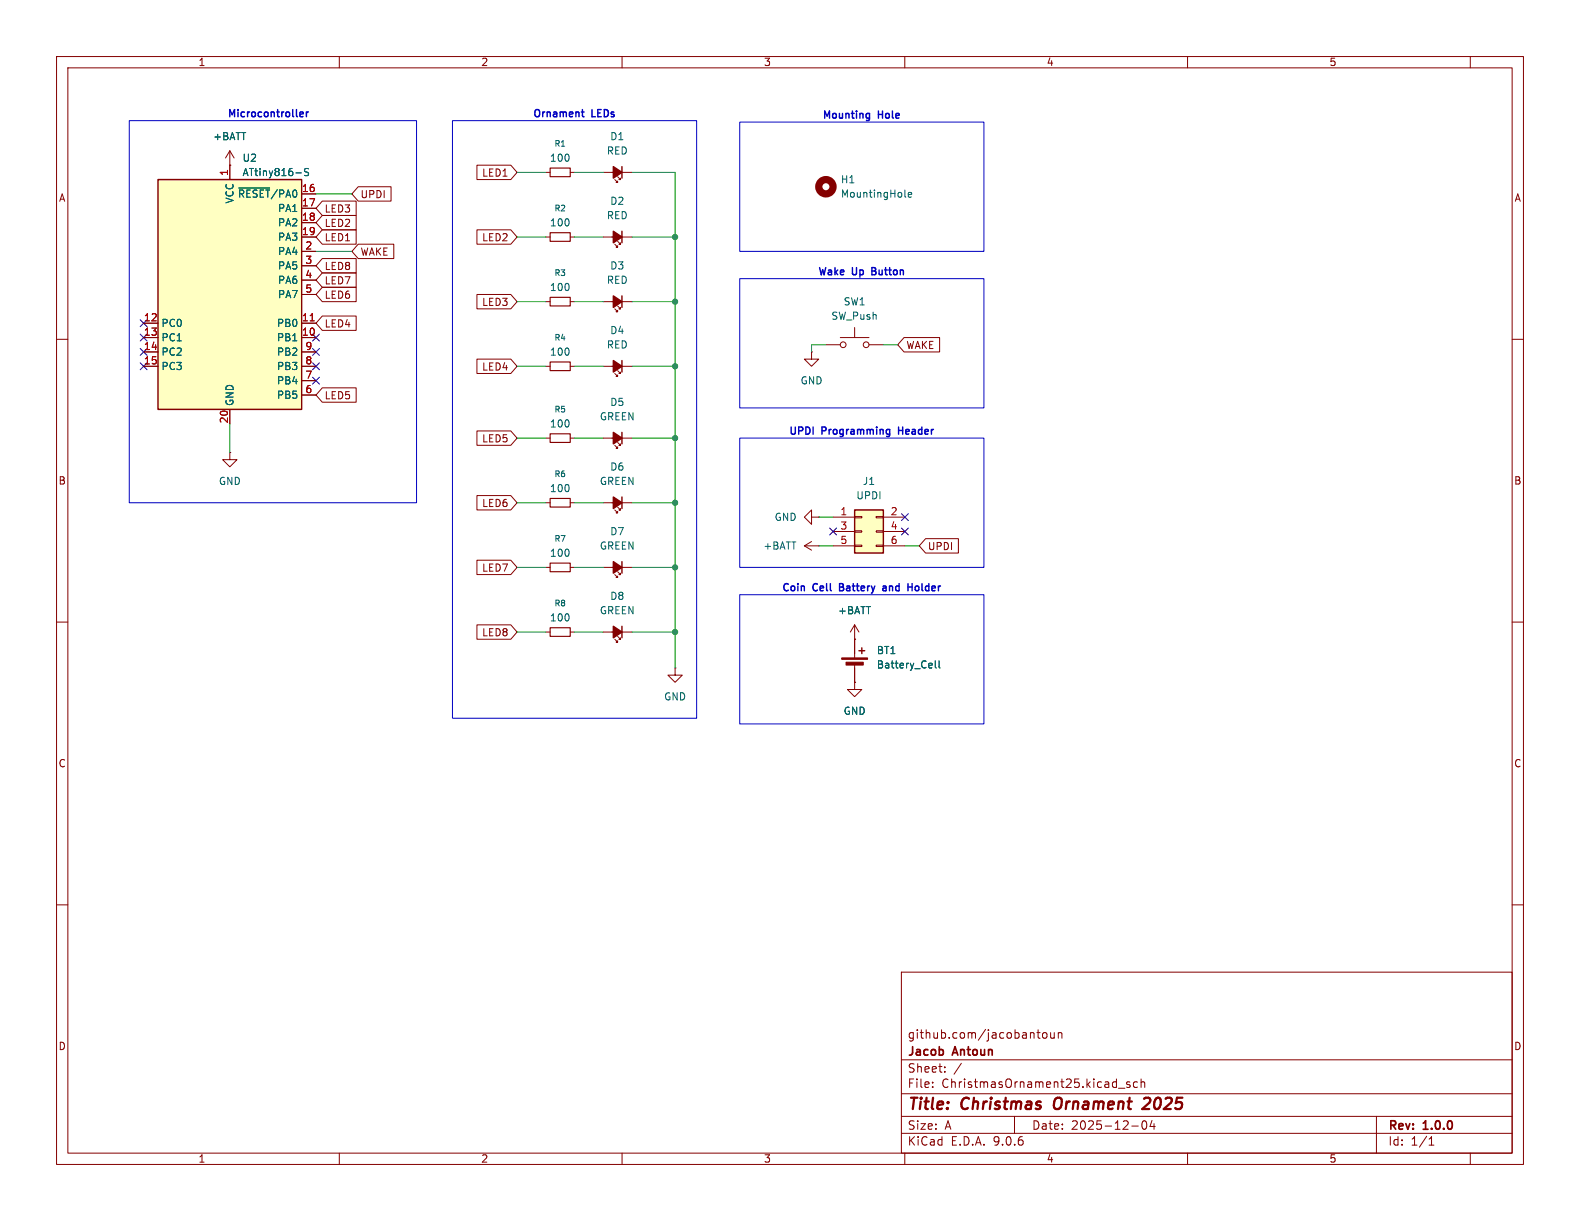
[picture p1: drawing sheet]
<svg xmlns="http://www.w3.org/2000/svg" width="279mm" height="216mm" viewBox="0 0 279 216" stroke-linecap="round" stroke-linejoin="round" font-family="sans-serif">
<g fill="none" stroke="#840000" stroke-width=".18">
<path d="M10 10h259.4v195.9h-259.4zM12 12h255.4v191.9h-255.4zM60 10v2M110 10v2M160 10v2M210 10v2M260 10v2M10 60h2M267.4 60h2M10 110h2M96.5 100.3h.8M100.8 100.3h.8"/>
<path d="M267.4 110h2M10 160h2M159.4 171.9h108v32h-108zM267.4 160h2M159.4 197.4h108M159.4 193.4h108M159.4 187.4h108M164.9 192.1v.2M164.9 191.4v.1M167.1 189.4v.2M167.1 188.7v.1M170 188l-1.3 1.9"/>
<path d="M179.4 197.4v3M183.4 182.6h.5M183.6 182.1v1.3l.3 .2M184.4 182.7l.2-.1 .5 .1v.6l-.1 .2-.4 .1-.2-.2zM185.8 182.6l.1 .9 .3 .1 .2-.2M186.4 182.6v1M187.1 182.7l.3-.1 .3 .1 .1 .9M187.1 182.6v1M197.8 192.4h1.1M199.8 191.4l-.4-.1-.2 .2 .1 .2 .5 .2v.3h-.6M200.1 199.1h1.2M201.1 191.4l-.4-.1-.3 .3v.4l.2 .2h.5"/>
<path d="M201.8 191.4l.2-.1 .4 .1v.9M201.8 190.8v1.5M202.1 198.3l.2-.1a.81 .81 0 0 1 .6 .6 .81 .81 0 0 1-.3 .8l-.2 .1a.81 .81 0 0 1-.3-1.4zM203.7 198.1l-.3 1.1h.9M204.1 198.7v1M243.4 197.4v6.5M60 203.9v2M110 203.9v2M159.4 200.4h108M160 203.9v2M210 203.9v2M252.7 202.5h.9"/>
<path d="M252.7 201.4l.4-.4v1.5M260 203.9v2"/>
</g>
<path d="M186.6 194.4a1.5 1.5 0 0 0 0 1.6M203.1 194.1h-.5l-.3 .2M203.3 195l-1.3 1.1h1.2" fill="none" stroke="#840000" stroke-width=".4"/>
<path d="M97.3 99.6h3.5v1.5h-3.5z" fill="none" stroke="#840000" stroke-width=".2"/>
<path d="M151.1 90.2h5.1v7.6h-5.1z" fill="#ffffc2"/>
<path d="M151.1 90.2h5.1v7.6h-5.1z" fill="none" stroke="#840000" stroke-width=".25"/>
<g fill="none" stroke="#840000" stroke-width=".18">
<path d="M143.5 62.2v1.3h1.3l-1.3 1.3-1.3-1.3h1.3M143.5 62.2h.1M40.6 80v1.3h1.3l-1.3 1.3-1.2-1.3h1.2M40.6 80h.1M142.2 96.5h2.6M142.2 96.5l1.3 .8M143.5 91.4v-1.2l-1.3 1.2 1.3 1.3v-1.3h1.3M143.5 95.8l-1.3 .7M144.8 91.4h.1M144.8 96.5h.1M147.3 91.4h3.8M147.3 94h3.8"/>
<path d="M147.3 96.5h3.8M151.1 91.3h1.3v.3h-1.3zM151.1 93.9h1.3v.2h-1.3zM151.1 96.4h1.3v.2h-1.3zM154.9 91.3h1.3v.3h-1.3zM154.9 93.9h1.3v.2h-1.3zM154.9 96.4h1.3v.2h-1.3zM156.2 91.4h3.8M156.2 94h3.8M156.2 96.5h3.8M96.5 111.8h.8M100.8 111.8h.8"/>
</g>
<path d="M97.3 111h3.5v1.5h-3.5z" fill="none" stroke="#840000" stroke-width=".2"/>
<path d="M27.9 31.8h25.4v40.6h-25.4z" fill="#ffffc2"/>
<path d="M27.9 31.8h25.4v40.6h-25.4zM110 29.5v2M110 40.9v2M110 52.3v2.1M110 63.8v2M110 76.5v2M110 87.9v2M110 99.3v2M110 110.7v2.1M151.9 115.1h1M152.4 114.6v1" fill="none" stroke="#840000" stroke-width=".25"/>
<g fill="none" stroke="#840000" stroke-width=".18">
<path d="M40.6 29.2h.1M40.6 26.7v5.1M40.6 26.7l-.7 1.2M40.6 26.7l.8 1.2M53.3 34.3h2.6M53.3 36.8h2.6M53.3 39.4h2.6M57 38.1h6v2.5h-6l-1.1-1.2zM57 35.6h6v2.5h-6l-1.1-1.3zM63.3 33h5.9v2.6h-5.9l-1.1-1.3zM84.3 29.2h6l1.1 1.3-1.1 1.3h-6zM96.5 30.5h.8"/>
<path d="M100.8 30.5h.8M106.7 30.5h5.1M108.7 31.8l.5 .5h-.2h.2v-.3M109.2 31.2l.5 .6h-.2h.2v-.3M25.4 57.2h2.5M25.4 59.7h2.5M53.3 57.2h2.6M53.3 59.7h2.6M53.3 41.9h2.6M53.3 44.5h2.6M53.3 47h2.6M53.3 49.5h2.6"/>
<path d="M53.3 52.1h2.6M57 48.3h6v2.5h-6l-1.1-1.3zM57 40.6h6v2.6h-6l-1.1-1.3zM57 45.7h6v2.6h-6l-1.1-1.3zM57 50.8h6v2.5h-6l-1.1-1.2zM57 55.9h6v2.5h-6l-1.1-1.2zM63.3 43.2h6.3v2.5h-6.3l-1.1-1.2zM84.3 52.1h6l1.1 1.2-1.1 1.3h-6zM84.3 40.6h6l1.1 1.3-1.1 1.3h-6zM96.5 41.9h.8M96.5 53.3h.8M100.8 41.9h.8"/>
<path d="M100.8 53.3h.8M106.7 41.9h5.1M106.7 53.3h5.1M108.7 43.2l.5 .5h-.2h.2v-.3M108.7 54.6l.5 .5h-.2h.2v-.2M109.2 42.7l.5 .5h-.2h.2v-.3M109.2 54.1l.5 .5h-.2h.2v-.2M148.6 59.7h5.1M151.1 57.9v1.8M159.9 59.7h6.3v2.5h-6.3l-1.2-1.2zM25.4 62.2h2.5M25.4 64.8h2.5"/>
<path d="M40.6 72.4v2.5M53.3 62.2h2.6M53.3 64.8h2.6M53.3 67.3h2.6M53.3 69.9h2.6M57 68.6h6v2.5h-6l-1.1-1.2zM84.3 76.2h6l1.1 1.3-1.1 1.2h-6zM84.3 63.5h6l1.1 1.3-1.1 1.2h-6zM96.5 64.8h.8M96.5 77.5h.8M100.8 64.8h.8M100.8 77.5h.8"/>
<path d="M106.7 64.8h5.1M106.7 77.5h5.1M108.7 78.7l.5 .5h-.2h.2v-.2M108.7 66l.5 .5h-.2h.2v-.2M109.2 78.2l.5 .5h-.2h.2v-.2M109.2 65.5l.5 .5h-.2h.2v-.2M146 61h2.6M153.7 61h2.5M84.3 87.6h6l1.1 1.3-1.1 1.3h-6zM84.3 99.1h6l1.1 1.2-1.1 1.3h-6zM96.5 88.9h.8M100.8 88.9h.8"/>
<path d="M106.7 88.9h5.1M108.7 90.2l.5 .5h-.2h.2v-.3M109.2 89.7l.5 .5h-.2h.2v-.3M163.7 95.2h5.8v2.6h-5.8l-1.1-1.3zM84.3 110.5h6l1.1 1.3-1.1 1.2h-6zM106.7 100.3h5.1M106.7 111.8h5.1M108.7 101.6l.5 .5h-.2h.2v-.2M108.7 113l.5 .5h-.2h.2v-.2M109.2 101.1l.5 .5h-.2h.2v-.3M109.2 112.5l.5 .5h-.2h.2v-.2M119.4 118.1v1.3h1.2l-1.2 1.3-1.3-1.3h1.3"/>
<path d="M119.4 118.1h.1M151.1 113h.1M151.1 110.5l-.7 1.3M151.1 110.5l.8 1.3M151.1 110.5v5.8M151.1 117.3v3.4M151.1 120.7v1.2h1.3l-1.3 1.3-1.2-1.3h1.2M151.1 120.7h.1"/>
<circle cx="149.1" cy="61" r=".51"/>
<circle cx="153.2" cy="61" r=".51"/>
</g>
<path d="M42.2 33.2h5.5M52.3 30.6h1M54.6 29.9l-.5-.1-.2 .1v.4l.5 .2 .2 .3-.3 .3-.5-.1M160 34.7l.2 .2M160.6 34.4l.6-.1v-.2l-.4-.1-.2 .2 .1 .6h.5M165.4 116.8v1.1l.2 .2M166.1 116.8v1.1l.1 .2" fill="none" stroke="#006464" stroke-width=".18"/>
<path d="M54.9 56.7h.7" fill="none" stroke="#a90000" stroke-width=".18"/>
<path d="M97.3 29.7h3.5v1.5h-3.5zM97.3 41.1h3.5v1.6h-3.5zM97.3 52.6h3.5v1.5h-3.5zM97.3 76.7h3.5v1.5h-3.5zM97.3 64h3.5v1.5h-3.5zM97.3 88.1h3.5v1.6h-3.5z" fill="none" stroke="#840000" stroke-width=".2"/>
<g fill="#840000" stroke="#840000" stroke-width=".25">
<path d="M108.5 87.9l1.5 1-1.5 1z"/>
<path d="M108.5 99.3l1.5 1-1.5 1z"/>
<path d="M108.5 40.9l1.5 1-1.5 1z"/>
<path d="M108.5 29.5l1.5 1-1.5 1z"/>
<path d="M108.5 110.7l1.5 1.1-1.5 1z"/>
<path d="M108.5 76.5l1.5 1-1.5 1z"/>
<path d="M108.5 52.3l1.5 1-1.5 1.1z"/>
<path d="M108.5 63.8l1.5 1-1.5 1z"/>
</g>
<g fill="#840000" stroke="#840000" stroke-width=".18">
<path d="M148.8 116.3h4.6v.3h-4.6z"/>
<path d="M149.6 117.1h3.1v.5h-3.1z"/>
</g>
<circle cx="146" cy="33" r="1.27" fill="none" stroke="#840000" stroke-width="1.3"/>
<g fill="none" stroke="#009600" stroke-width=".18">
<path d="M55.9 34.3h6.3M91.4 30.5h5.1M101.6 30.5h5.1M111.8 30.5h7.6v87.6M55.9 44.5h6.3M91.4 41.9h5.1M91.4 53.3h5.1M101.6 41.9h5.1M101.6 53.3h5.1M111.8 41.9h7.6M111.8 53.3h7.6M40.6 74.9v5.1"/>
<path d="M91.4 77.5h5.1M91.4 64.8h5.1M101.6 77.5h5.1M101.6 64.8h5.1M111.8 77.5h7.6M111.8 64.8h7.6M146 61h-2.5v1.2M156.2 61h2.5M91.4 88.9h5.1M101.6 88.9h5.1M111.8 88.9h7.6M144.8 96.5h2.5"/>
<path d="M144.8 91.4h2.5M160 96.5h2.6M91.4 100.3h5.1M91.4 111.8h5.1M101.6 100.3h5.1M101.6 111.8h5.1M111.8 100.3h7.6M111.8 111.8h7.6"/>
</g>
<g fill="none" stroke="#000084" stroke-width=".18">
<path d="M24.8 56.5l1.2 1.3M24.8 59.1l1.2 1.2M26 56.5l-1.2 1.3M26 59.1l-1.2 1.2M55.3 59.1l1.2 1.2M56.5 59.1l-1.2 1.2M24.8 64.2l1.2 1.2M24.8 61.6l1.2 1.2M26 64.2l-1.2 1.2M26 61.6l-1.2 1.2M55.3 66.7l1.2 1.2M55.3 61.6l1.2 1.2"/>
<path d="M55.3 64.2l1.2 1.2M56.5 66.7l-1.2 1.2M56.5 61.6l-1.2 1.2M56.5 64.2l-1.2 1.2M146.7 93.4l1.2 1.2M147.9 93.4l-1.2 1.2M159.4 93.4l1.2 1.2M159.4 90.8l1.2 1.2M160.6 93.4l-1.2 1.2M160.6 90.8l-1.2 1.2"/>
</g>
<g fill="none" stroke="#0000c2" stroke-width=".25">
<path d="M53.5 19.8l.1 .3-.6 .1M54.2 19.8v.8M54.5 19.8l-.3 .2M102.8 19.8h.5M53.6 20.6h-.1M103 20.5l.3 .1M153.6 20.1h.2M153.8 20.1l-.1 1.1M153.8 20.8l-.2 .1M157.2 75.9l.1 .1M157.3 75.9v1.2M157.3 76.7l-.1 .1"/>
<path d="M156.1 103.7h.5M156.6 104h-.3l-.2 .2v.2l.5 .1M160.6 103.8h.7M161.3 103.2v1.3"/>
</g>
<path d="M22.9 21.3h50.8v67.6h-50.8zM80 21.3h43.2v105.7h-43.2zM130.8 21.6h43.2v22.9h-43.2zM130.8 49.3h43.2v22.8h-43.2zM130.8 77.5h43.2v22.8h-43.2zM130.8 105.2h43.2v22.8h-43.2z" fill="none" stroke="#0000c2" stroke-width=".18"/>
<g fill="#009600" stroke="#009600" stroke-width=".18">
<circle cx="119.4" cy="77.5" r=".46"/>
<circle cx="119.4" cy="100.3" r=".46"/>
<circle cx="119.4" cy="88.9" r=".46"/>
<circle cx="119.4" cy="53.3" r=".46"/>
<circle cx="119.4" cy="41.9" r=".46"/>
<circle cx="119.4" cy="111.8" r=".46"/>
<circle cx="119.4" cy="64.8" r=".46"/>
</g>
<g font-size="2.8" fill="#840000">
<text x="160.4" y="196.8">Title:</text>
<text x="170.1" y="196.8">Christmas</text>
<text x="187.2" y="196.8">Ornament</text>
<text x="203.8" y="196.8">2025</text>
</g>
<g font-size="2.1" fill="#840000">
<text x="160.4" y="183.9">github.com/jacobantoun</text>
<text x="160.4" y="189.9">Sheet:</text>
<text x="160.4" y="187.1">Jacob</text>
<text x="168.6" y="187.1">Antoun</text>
<text x="160.4" y="192.6">File:</text>
<text x="166.5" y="192.6">ChristmasOrnament25.kicad_sch</text>
<text x="160.4" y="202.8">KiCad</text>
<text x="160.4" y="200">Size:</text>
<text x="167.1" y="200">A</text>
<text x="168.1" y="202.8">E.D.A.</text>
<text x="175.7" y="202.8">9.0.6</text>
<text x="182.4" y="200">Date:</text>
<text x="189.4" y="200">2025-12-04</text>
<text x="245.4" y="200.2">Rev:</text>
<text x="245.4" y="202.8">Id:</text>
<text x="249.5" y="202.8">1/1</text>
<text x="251.8" y="200.2">1.0.0</text>
</g>
<g font-size="1.8" fill="#840000">
<text x="35" y="11.9">1</text>
<text x="85" y="11.9">2</text>
<text x="135" y="11.9">3</text>
<text x="185" y="11.9">4</text>
<text x="235" y="11.9">5</text>
<text x="10.3" y="35.9">A</text>
<text x="63.7" y="35.2">UPDI</text>
<text x="85.2" y="31.4">LED1</text>
<text x="267.7" y="35.9">A</text>
<text x="57.3" y="40.3">LED2</text>
<text x="57.3" y="37.8">LED3</text>
<text x="57.3" y="42.9">LED1</text>
<text x="57.3" y="47.9">LED8</text>
<text x="63.7" y="45.4">WAKE</text>
<text x="85.2" y="42.9">LED2</text>
<text x="57.3" y="50.5">LED7</text>
<text x="57.3" y="53">LED6</text>
<text x="57.3" y="58.1">LED4</text>
<text x="85.2" y="54.3">LED3</text>
<text x="85.2" y="65.7">LED4</text>
<text x="160.2" y="61.9">WAKE</text>
<text x="57.3" y="70.8">LED5</text>
<text x="85.2" y="78.4">LED5</text>
<text x="10.3" y="85.9">B</text>
<text x="85.2" y="89.9">LED6</text>
<text x="267.7" y="85.9">B</text>
<text x="85.2" y="101.3">LED7</text>
<text x="164" y="97.5">UPDI</text>
<text x="85.2" y="112.7">LED8</text>
<text x="10.3" y="135.9">C</text>
<text x="267.7" y="135.9">C</text>
<text x="10.3" y="185.9">D</text>
<text x="267.7" y="185.9">D</text>
<text x="35" y="205.8">1</text>
<text x="85" y="205.8">2</text>
<text x="135" y="205.8">3</text>
<text x="185" y="205.8">4</text>
<text x="235" y="205.8">5</text>
</g>
<g font-size="1.8" fill="#0000c2">
<text x="40.1" y="21.1">Microcontroller</text>
<text x="94.1" y="21.1">Ornament</text>
<text x="104.6" y="21.1">LEDs</text>
<text x="145.3" y="21.3">Mounting</text>
<text x="155.3" y="21.3">Hole</text>
<text x="144.5" y="49">Wake</text>
<text x="150.7" y="49">Up</text>
<text x="154.6" y="49">Button</text>
<text x="139.4" y="77.2">UPDI</text>
<text x="145.3" y="77.2">Programming</text>
<text x="159.4" y="77.2">Header</text>
<text x="138.1" y="104.9">Coin</text>
<text x="143.8" y="104.9">Cell</text>
<text x="148.9" y="104.9">Battery</text>
<text x="157.1" y="104.9">and</text>
<text x="162" y="104.9">Holder</text>
</g>
<g font-size="1.8" fill="#006464">
<text x="37.6" y="25">+BATT</text>
<text x="42.8" y="28.8">U2</text>
<text x="97.1" y="28.8">100</text>
<text x="107.2" y="27.5">RED</text>
<text x="107.8" y="25">D1</text>
<text x="42" y="35.2">~{RESET}/PA0</text>
<text x="42.8" y="31.3">ATtiny816-S</text>
<text x="148.6" y="32.6">H1</text>
<text x="148.6" y="35.2">MountingHole</text>
<text x="41.5" y="36.1" transform="rotate(-90 41.5 36.1)">VCC</text>
<text x="49.1" y="37.7">PA1</text>
<text x="49.1" y="40.2">PA2</text>
<text x="97.1" y="40.2">100</text>
<text x="107.2" y="39">RED</text>
<text x="107.8" y="36.4">D2</text>
<text x="49.1" y="42.8">PA3</text>
<text x="49.1" y="45.3">PA4</text>
<text x="49.1" y="47.9">PA5</text>
<text x="107.8" y="47.9">D3</text>
<text x="49.1" y="50.4">PA6</text>
<text x="49.1" y="52.9">PA7</text>
<text x="97.1" y="51.7">100</text>
<text x="107.2" y="50.4">RED</text>
<text x="28.4" y="58">PC0</text>
<text x="48.9" y="58">PB0</text>
<text x="107.8" y="59.3">D4</text>
<text x="146.9" y="56.7">SW_Push</text>
<text x="149.1" y="54.2">SW1</text>
<text x="28.4" y="60.6">PC1</text>
<text x="28.4" y="63.1">PC2</text>
<text x="28.4" y="65.6">PC3</text>
<text x="48.9" y="60.6">PB1</text>
<text x="48.9" y="63.1">PB2</text>
<text x="48.9" y="65.6">PB3</text>
<text x="97.1" y="63.1">100</text>
<text x="107.2" y="61.8">RED</text>
<text x="41.5" y="71.9" transform="rotate(-90 41.5 71.9)">GND</text>
<text x="48.9" y="68.2">PB4</text>
<text x="48.9" y="70.7">PB5</text>
<text x="107.8" y="72">D5</text>
<text x="141.5" y="68.2">GND</text>
<text x="97.1" y="75.8">100</text>
<text x="106" y="74.5">GREEN</text>
<text x="107.8" y="83.4">D6</text>
<text x="38.6" y="86">GND</text>
<text x="97.1" y="87.2">100</text>
<text x="106" y="86">GREEN</text>
<text x="151.3" y="88.5">UPDI</text>
<text x="152.5" y="86">J1</text>
<text x="107.8" y="94.8">D7</text>
<text x="136.9" y="92.3">GND</text>
<text x="97.1" y="98.7">100</text>
<text x="106" y="97.4">GREEN</text>
<text x="134.9" y="97.4">+BATT</text>
<text x="107.8" y="106.3">D8</text>
<text x="97.1" y="110.1">100</text>
<text x="106" y="108.8">GREEN</text>
<text x="148.1" y="108.8">+BATT</text>
<text x="154.9" y="115.9">BT1</text>
<text x="154.9" y="118.4">Battery_Cell</text>
<text x="117.3" y="124.1">GND</text>
<text x="149.1" y="126.6">GND</text>
</g>
<g font-size="1.8" fill="#a90000">
<text x="40.4" y="31.2" transform="rotate(-90 40.4 31.2)">1</text>
<text x="53.3" y="34">16</text>
<text x="53.3" y="36.6">17</text>
<text x="53.3" y="39.1">18</text>
<text x="53.3" y="41.7">19</text>
<text x="53.9" y="44.2">2</text>
<text x="53.9" y="46.7">3</text>
<text x="53.9" y="49.3">4</text>
<text x="53.9" y="51.8">5</text>
<text x="25.4" y="56.9">12</text>
<text x="25.4" y="59.4">13</text>
<text x="53.3" y="56.9">11</text>
<text x="53.3" y="59.4">10</text>
<text x="25.4" y="62">14</text>
<text x="25.4" y="64.5">15</text>
<text x="53.9" y="62">9</text>
<text x="53.9" y="64.5">8</text>
<text x="53.9" y="67.1">7</text>
<text x="53.9" y="69.6">6</text>
<text x="40.4" y="75" transform="rotate(-90 40.4 75)">20</text>
<text x="148.5" y="91.2">1</text>
<text x="148.5" y="93.7">3</text>
<text x="157.4" y="91.2">2</text>
<text x="157.4" y="93.7">4</text>
<text x="148.5" y="96.3">5</text>
<text x="157.4" y="96.3">6</text>
</g>
<g font-size="1.4" fill="#006464">
<text x="97.9" y="26.1">R1</text>
<text x="97.9" y="37.6">R2</text>
<text x="97.9" y="49">R3</text>
<text x="97.9" y="60.4">R4</text>
<text x="97.9" y="73.1">R5</text>
<text x="97.9" y="84.6">R6</text>
<text x="97.9" y="96">R7</text>
<text x="97.9" y="107.4">R8</text>
</g>
</svg>
